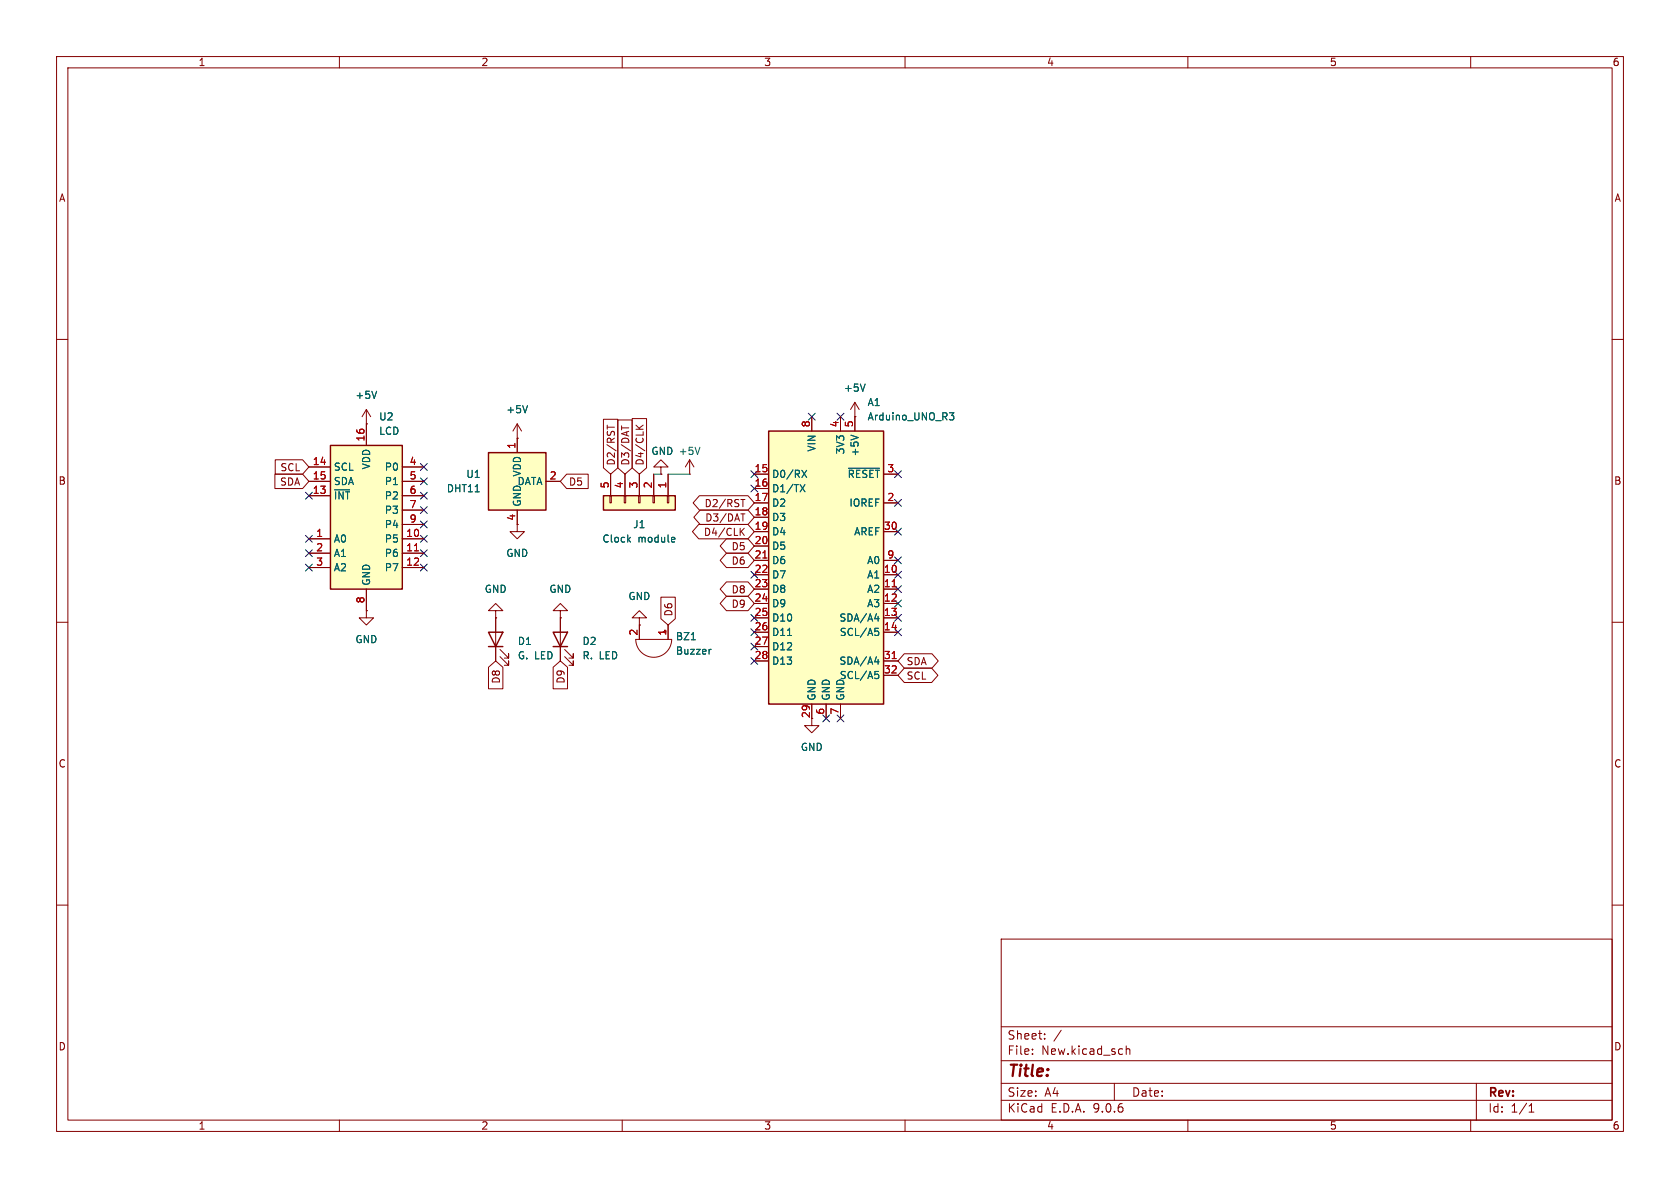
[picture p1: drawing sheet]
<svg xmlns="http://www.w3.org/2000/svg" width="297mm" height="210mm" viewBox="0 0 297 210" stroke-linecap="round" stroke-linejoin="round" font-family="sans-serif">
<g fill="none" stroke="#840000" stroke-width=".18">
<path d="M10 10h277v190h-277zM12 12h273v186h-273zM60 10v2M110 10v2M160 10v2M210 10v2M260 10v2M10 60h2M285 60h2M10 110h2M87.6 109.2v7.6M88.4 116.1l1.5 1.5v-.8v.8h-.7"/>
<path d="M88.4 114.8l1.5 1.5v-.7v.7h-.7M285 110h2M10 160h2M177 166h108v32h-108zM285 160h2M60 198v2M110 198v2M160 198v2M177 194.5h108M177 191.5h108M177 187.5h108M177 181.5h108"/>
<path d="M182.5 186.3v.1M182.5 185.5v.1M184.7 183.6v.1M184.7 182.8v.1M187.6 182.1l-1.3 2M197 191.5v3M199.1 184.9v1.5M199.1 185.5l.2-.1 .4 .1v.9M210 198v2M260 198v2M261 191.5v6.5M270.3 196.6h.9"/>
<path d="M270.3 195.5l.4-.4v1.5"/>
</g>
<path d="M86.4 111.8h2.5l-1.3 2.5zM86.4 114.3h2.5" fill="none" stroke="#840000" stroke-width=".25"/>
<path d="M106.7 87.6h12.7v2.6h-12.7z" fill="#ffffc2"/>
<path d="M106.7 87.6h12.7v2.6h-12.7z" fill="none" stroke="#840000" stroke-width=".25"/>
<path d="M107.8 87.6h.3v1.3h-.3zM107.9 83.8v3.8M110.4 87.6h.2v1.3h-.2zM110.5 83.8v3.8M112.9 87.6h.3v1.3h-.3zM113 83.8v3.8M115.4 87.6h.3v1.3h-.3zM115.6 83.8v3.8M118 87.6h.2v1.3h-.2zM118.1 83.8v3.8" fill="none" stroke="#840000" stroke-width=".18"/>
<path d="M111.1 95.3l.4 .5M111.5 95l-.5 .5M118.9 95h.4v.3l-.6 .1M119.3 95.8h-.4" fill="none" stroke="#006464" stroke-width=".18"/>
<path d="M58.4 78.7h12.7v25.4h-12.7z" fill="#ffffc2"/>
<path d="M58.4 78.7h12.7v25.4h-12.7zM97.8 111.8h2.5l-1.2 2.5zM97.8 114.3h2.5" fill="none" stroke="#840000" stroke-width=".25"/>
<g fill="none" stroke="#840000" stroke-width=".18">
<path d="M64.8 74.9h.1M64.8 72.4v6.3M64.8 72.4l-.8 1.3M64.8 72.4l.7 1.3M151.1 73.7h.1M151.1 71.1l-.7 1.3M151.1 71.1l.8 1.3M151.1 71.1v2.6M54.6 82.6h3.8M54.6 85.1h3.8M54.6 87.6h3.8M54.6 95.3h3.8"/>
<path d="M54.6 97.8h3.8M71.1 82.6h3.8M71.1 85.1h3.8M71.1 87.6h3.8M71.1 95.3h3.8M71.1 97.8h3.8M71.1 90.2h3.8M71.1 92.7h3.8M54.6 100.3h3.8M64.8 108v1.2h1.2l-1.2 1.3-1.3-1.3h1.3M64.8 108h.1M64.8 104.1v3.9"/>
<path d="M71.1 100.3h3.8M87.6 108h1.3l-1.3-1.3-1.2 1.3h1.2v1.2M87.6 109.2h.1M99.1 108h1.2l-1.2-1.3-1.3 1.3h1.3v1.2M99.1 109.2h.1M99.1 109.2v7.6M99.8 116.1l1.5 1.5v-.8v.8h-.7M99.8 114.8l1.5 1.5v-.7v.7h-.7M112.4 113h6.3a3.2 3.2 0 0 1-3.1 3.2 3.2 3.2 0 0 1-3.2-3.2zM113 110.5v2.5M118.1 110.5v2.5M143.5 127v1.3h1.3l-1.3 1.2-1.3-1.2h1.3"/>
</g>
<path d="M73.3 97.4h.7" fill="none" stroke="#a90000" stroke-width=".18"/>
<path d="M66.6 69.2l-.4 1.2M152.9 67.9l-.4 1.3M122.2 113.1h.7M125.7 114.8h-.2" fill="none" stroke="#006464" stroke-width=".18"/>
<path d="M86.4 80h10.1v10.2h-10.1z" fill="#ffffc2"/>
<path d="M86.4 80h10.1v10.2h-10.1z" fill="none" stroke="#840000" stroke-width=".25"/>
<path d="M91.4 77.5v2.5M91.4 90.2v2.5M96.5 85.1h2.6" fill="none" stroke="#840000" stroke-width=".18"/>
<path d="M135.9 76.2h20.3v48.3h-20.3z" fill="#ffffc2"/>
<path d="M135.9 76.2h20.3v48.3h-20.3z" fill="none" stroke="#840000" stroke-width=".25"/>
<g fill="none" stroke="#840000" stroke-width=".18">
<path d="M64.8 74.9h.1M64.8 74.9v3.8M91.4 77.5h.1M91.4 74.9l-.7 1.3M91.4 74.9l.8 1.3M91.4 74.9v5.1M106.7 74.1h2.5v8.6l-1.3 1.1-1.2-1.1zM107.4 75.2v.7M109.2 74.2h2.6v8.5l-1.3 1.1-1.3-1.1zM109.9 75.3v.7M111.8 74h2.5v8.7l-1.3 1.1-1.2-1.1zM112.4 75.2l.8 .7"/>
<path d="M113.7 75.2l-.7 .5M143.5 73.7v2.5M148.6 73.7v2.5M151.1 73.7h.1M151.1 73.7v2.5M48.6 83.8h4.9l1.1 1.3-1.1 1.3h-4.9zM48.7 81.3h4.8l1.1 1.3-1.1 1.2h-4.8zM54.6 82.6h3.8M54.6 85.1h3.8M54.6 87.6h3.8M54.6 95.3h3.8M54.6 97.8h3.8"/>
<path d="M71.1 82.6h3.8M71.1 85.1h3.8M71.1 87.6h3.8M71.1 95.3h3.8M71.1 97.8h3.8M71.1 90.2h3.8M71.1 92.7h3.8M91.4 90.2v3.8h1.3l-1.3 1.3-1.2-1.3h1.2M96.5 85.1h2.6M100.2 83.8h3.8v2.6h-3.8l-1.1-1.3zM107.9 83.8v3.8M110.5 83.8v3.8"/>
<path d="M113 83.8v3.8M115.6 83.8v3.8M116.8 82.6h1.3l-1.3-1.3-1.2 1.3h1.2v1.2M116.8 83.8h.1M118.1 83.8v3.8M121.9 83.8h.1M121.9 81.3l-.7 1.3M121.9 81.3l.8 1.3M121.9 81.3v2.5M123.5 92.7h8.7l1.1 1.3-1.1 1.3h-8.7l-1.1-1.3zM123.6 87.6h8.6l1.1 1.3-1.1 1.3h-8.6l-1.1-1.3zM123.8 90.2h8.4l1.1 1.2-1.1 1.3h-8.4l-1.1-1.3z"/>
<path d="M128.4 97.8h3.8l1.1 1.3-1.1 1.2h-3.8l-1.1-1.2zM128.4 95.2h3.8l1.1 1.3-1.1 1.3h-3.8l-1.1-1.3zM131 90.8h.7M131 88.3h.7M131 93.9l.6 .8M131.6 93.4l-.7 .7M133.3 83.8h2.6M133.3 86.4h2.6M133.3 88.9h2.6M133.3 91.4h2.6M133.3 94h2.6M133.3 96.5h2.6"/>
<path d="M133.3 99.1h2.6M156.2 83.8h2.5M156.2 88.9h2.5M156.2 94h2.5M156.2 99.1h2.5M54.6 100.3h3.8M64.8 108h.1M64.8 104.1v3.9M71.1 100.3h3.8M86.4 118l1.2-1.2 1.3 1.2v3.8h-2.5zM87.6 109.2h.1M87.6 109.2v2.6"/>
<path d="M87.6 114.3v2.5M97.8 118l1.3-1.2 1.2 1.2v3.8h-2.5zM99.1 109.2h.1M99.1 109.2v2.6M99.1 114.3v2.5M113 109.2h1.3l-1.3-1.2-1.2 1.2h1.2v1.3M113 110.5h.1M113 110.5v2.5M116.8 105.6h2.6v3.8l-1.3 1.1-1.3-1.1zM118.1 110.5v2.5M128.4 102.9h3.8l1.1 1.2-1.1 1.3h-3.8l-1.1-1.3zM128.4 105.4h3.8l1.1 1.3-1.1 1.3h-3.8l-1.1-1.3z"/>
<path d="M133.3 101.6h2.6M133.3 104.1h2.6M133.3 106.7h2.6M133.3 109.2h2.6M133.3 111.8h2.6M133.3 114.3h2.6M133.3 116.8h2.6M156.2 101.6h2.5M156.2 104.1h2.5M156.2 106.7h2.5M156.2 109.2h2.5M156.2 111.8h2.5"/>
<path d="M156.2 116.8h2.5M156.2 119.4h2.5M159.9 118.1h4.8l1.1 1.3-1.1 1.3h-4.8l-1.2-1.3zM159.9 115.6h4.9l1.1 1.2-1.1 1.3h-4.9l-1.2-1.3zM143.5 124.5v2.5M146 124.5v2.5M148.6 124.5v2.5"/>
</g>
<g fill="none" stroke="#006464" stroke-width=".18">
<path d="M66.6 69.2l-.4 1.2M93.3 71.7l-.5 1.3M123.7 79.1l-.4 1.2M150.4 76.9l1.3 .5M152.9 67.9l-.4 1.3M167.8 73h.8l-.4 .5 .4 .1v.4l-.2 .2h-.4M111.1 95.3l.4 .5M111.5 95l-.5 .5M118.9 95h.4v.3l-.6 .1M119.3 95.8h-.4M141.5 85.7l.8 1.2M141.8 83.1l.8 1.3"/>
<path d="M142.3 85.7l-.8 1.2M142.6 83.1l-.8 1.3M150 82.8h5.5M122.2 113.1h.7M125.7 114.8h-.2M139.2 112.3h.7M154.6 109.4h.8M154.6 117h.8M154.7 111.1h.6M154.7 118.7h.6M154.8 111.6h.3l.3 .2-.2 .5h-.4M154.8 119.2h.3l.3 .2-.2 .5-.4 .1"/>
<path d="M155.2 109v.8M155.2 116.6v.8"/>
</g>
<path d="M73.3 97.4h.7M134.9 98.6h.7M157.7 103.7h.7M157.7 116.4h.7" fill="none" stroke="#a90000" stroke-width=".18"/>
<path d="M115.6 83.8h1.2M118.1 83.8h3.8" fill="none" stroke="#009600" stroke-width=".18"/>
<g fill="none" stroke="#000084" stroke-width=".18">
<path d="M142.9 73.1l1.2 1.2M144.1 73.1l-1.2 1.2M148 73.1l1.2 1.2M149.2 73.1l-1.2 1.2M54 94.6l1.2 1.3M54 97.2l1.2 1.2M54 99.7l1.2 1.2M54 87l1.2 1.2M55.2 94.6l-1.2 1.3M55.2 97.2l-1.2 1.2M55.2 99.7l-1.2 1.2M55.2 87l-1.2 1.2"/>
<path d="M74.3 97.2l1.2 1.2M74.3 87l1.2 1.2M74.3 89.6l1.2 1.2M74.3 92.1l1.2 1.2M74.3 94.6l1.2 1.3M74.3 84.5l1.2 1.2M74.3 99.7l1.2 1.2M74.3 81.9l1.2 1.3M75.5 97.2l-1.2 1.2M75.5 87l-1.2 1.2M75.5 89.6l-1.2 1.2M75.5 92.1l-1.2 1.2"/>
<path d="M75.5 94.6l-1.2 1.3M75.5 84.5l-1.2 1.2M75.5 99.7l-1.2 1.2M75.5 81.9l-1.2 1.3M132.7 83.2l1.3 1.2M132.7 85.8l1.3 1.2M134 83.2l-1.3 1.2M134 85.8l-1.3 1.2M158.1 83.2l1.3 1.2M158.1 93.4l1.3 1.2M158.1 98.5l1.3 1.2M158.1 88.3l1.3 1.2"/>
<path d="M159.4 83.2l-1.3 1.2M159.4 93.4l-1.3 1.2M159.4 88.3l-1.3 1.2M159.4 98.5l-1.3 1.2M132.7 101l1.3 1.2M132.7 113.7l1.3 1.2M132.7 111.2l1.3 1.2M132.7 116.2l1.3 1.2M132.7 108.6l1.3 1.2M134 108.6l-1.3 1.2M134 101l-1.3 1.2M134 113.7l-1.3 1.2"/>
<path d="M134 111.2l-1.3 1.2M134 116.2l-1.3 1.2M158.1 108.6l1.3 1.2M158.1 106.1l1.3 1.2M158.1 103.5l1.3 1.2M158.1 101l1.3 1.2M158.1 111.2l1.3 1.2M159.4 108.6l-1.3 1.2M159.4 106.1l-1.3 1.2M159.4 103.5l-1.3 1.2M159.4 101l-1.3 1.2M159.4 111.2l-1.3 1.2"/>
<path d="M145.4 126.4l1.3 1.2M146.7 126.4l-1.3 1.2M148 126.4l1.2 1.2M149.2 126.4l-1.2 1.2"/>
</g>
<text font-size="2.8" fill="#840000" x="178" y="190.9">Title:</text>
<g font-size="2.1" fill="#840000">
<text x="178" y="184">Sheet:</text>
<text x="178" y="186.7">File:</text>
<text x="184.1" y="186.7">New.kicad_sch</text>
<text x="178" y="196.9">KiCad</text>
<text x="178" y="194.1">Size:</text>
<text x="184.7" y="194.1">A4</text>
<text x="185.7" y="196.9">E.D.A.</text>
<text x="193.3" y="196.9">9.0.6</text>
<text x="200" y="194.1">Date:</text>
<text x="263" y="194.3">Rev:</text>
<text x="263" y="196.9">Id:</text>
<text x="267.1" y="196.9">1/1</text>
</g>
<g font-size="1.8" fill="#840000">
<text x="35" y="11.9">1</text>
<text x="85" y="11.9">2</text>
<text x="135" y="11.9">3</text>
<text x="185" y="11.9">4</text>
<text x="235" y="11.9">5</text>
<text x="285" y="11.9">6</text>
<text x="10.3" y="35.9">A</text>
<text x="285.3" y="35.9">A</text>
<text x="49.5" y="83.5">SCL</text>
<text x="108.9" y="82.4" transform="rotate(-90 108.9 82.4)">D2/RST</text>
<text x="111.4" y="82.4" transform="rotate(-90 111.4 82.4)">D3/DAT</text>
<text x="114" y="82.4" transform="rotate(-90 114 82.4)">D4/CLK</text>
<text x="10.3" y="85.9">B</text>
<text x="49.4" y="86">SDA</text>
<text x="100.5" y="86">D5</text>
<text x="124.5" y="89.9">D2/RST</text>
<text x="285.3" y="85.9">B</text>
<text x="91.2" y="92.1" transform="rotate(-90 91.2 92.1)">4</text>
<text x="124.3" y="94.9">D4/CLK</text>
<text x="124.6" y="92.4">D3/DAT</text>
<text x="129.2" y="100">D6</text>
<text x="129.2" y="97.5">D5</text>
<text x="129.2" y="105.1">D8</text>
<text x="129.2" y="107.6">D9</text>
<text x="119.1" y="109.1" transform="rotate(-90 119.1 109.1)">D6</text>
<text x="160.2" y="117.8">SDA</text>
<text x="88.6" y="121" transform="rotate(-90 88.6 121)">D8</text>
<text x="100" y="121" transform="rotate(-90 100 121)">D9</text>
<text x="160.2" y="120.3">SCL</text>
<text x="143.3" y="127" transform="rotate(-90 143.3 127)">29</text>
<text x="10.3" y="135.9">C</text>
<text x="285.3" y="135.9">C</text>
<text x="10.3" y="185.9">D</text>
<text x="285.3" y="185.9">D</text>
<text x="35" y="199.9">1</text>
<text x="85" y="199.9">2</text>
<text x="135" y="199.9">3</text>
<text x="185" y="199.9">4</text>
<text x="235" y="199.9">5</text>
<text x="285" y="199.9">6</text>
</g>
<g font-size="1.8" fill="#006464">
<text x="62.7" y="70.7">+5V</text>
<text x="149.1" y="69.4">+5V</text>
<text x="153.3" y="72">A1</text>
<text x="66.9" y="77.1">LCD</text>
<text x="66.9" y="74.5">U2</text>
<text x="89.4" y="73.3">+5V</text>
<text x="153.3" y="74.5">Arduino_UNO_R3</text>
<text x="58.9" y="83.4">SCL</text>
<text x="65.6" y="83.1" transform="rotate(-90 65.6 83.1)">VDD</text>
<text x="67.9" y="83.4">P0</text>
<text x="115.1" y="80.6">GND +5V</text>
<text x="115.1" y="80.6">GND</text>
<text x="144.4" y="79.9" transform="rotate(-90 144.4 79.9)">VIN</text>
<text x="149.5" y="80.4" transform="rotate(-90 149.5 80.4)">3V3</text>
<text x="152" y="80.8" transform="rotate(-90 152 80.8)">+5V</text>
<text x="58.9" y="86">SDA</text>
<text x="58.9" y="88.5">~{INT}</text>
<text x="67.9" y="86">P1</text>
<text x="67.9" y="88.5">P2</text>
<text x="78.9" y="87.2">DHT11</text>
<text x="82.3" y="84.7">U1</text>
<text x="91.4" y="86">DATA</text>
<text x="92.3" y="89.7" transform="rotate(-90 92.3 89.7)">GND</text>
<text x="92.3" y="84.3" transform="rotate(-90 92.3 84.3)">VDD</text>
<text x="136.4" y="84.7">D0/RX</text>
<text x="136.4" y="87.2">D1/TX</text>
<text x="136.4" y="89.8">D2</text>
<text x="149.8" y="84.7">~{RESET}</text>
<text x="150.1" y="89.8">IOREF</text>
<text x="67.9" y="91">P3</text>
<text x="67.9" y="93.6">P4</text>
<text x="111.8" y="93.6">J1</text>
<text x="136.4" y="92.3">D3</text>
<text x="136.4" y="94.8">D4</text>
<text x="150.9" y="94.8">AREF</text>
<text x="58.9" y="96.1">A0</text>
<text x="58.9" y="98.7">A1</text>
<text x="58.9" y="101.2">A2</text>
<text x="67.9" y="96.1">P5</text>
<text x="67.9" y="98.7">P6</text>
<text x="67.9" y="101.2">P7</text>
<text x="89.4" y="98.7">GND</text>
<text x="106.4" y="96.1">Clock</text>
<text x="112.8" y="96.1">module</text>
<text x="136.4" y="97.4">D5</text>
<text x="136.4" y="99.9">D6</text>
<text x="153.2" y="99.9">A0</text>
<text x="65.6" y="103.6" transform="rotate(-90 65.6 103.6)">GND</text>
<text x="85.6" y="105">GND</text>
<text x="97" y="105">GND</text>
<text x="111" y="106.3">GND</text>
<text x="136.4" y="102.5">D7</text>
<text x="136.4" y="105">D8</text>
<text x="136.4" y="107.5">D9</text>
<text x="153.2" y="102.5">A1</text>
<text x="153.2" y="105">A2</text>
<text x="153.2" y="107.5">A3</text>
<text x="62.7" y="113.9">GND</text>
<text x="119.4" y="113.4">BZ1</text>
<text x="136.4" y="110.1">D10</text>
<text x="136.4" y="112.6">D11</text>
<text x="148.3" y="110.1">SDA/A4</text>
<text x="148.4" y="112.6">SCL/A5</text>
<text x="91.4" y="114.2">D1</text>
<text x="91.4" y="116.8">G. LED</text>
<text x="102.9" y="114.2">D2</text>
<text x="102.9" y="116.8">R.</text>
<text x="105.9" y="116.8">LED</text>
<text x="119.4" y="115.9">Buzzer</text>
<text x="136.4" y="115.2">D12</text>
<text x="136.4" y="117.7">D13</text>
<text x="148.3" y="117.7">SDA/A4</text>
<text x="144.4" y="124" transform="rotate(-90 144.4 124)">GND</text>
<text x="146.9" y="124" transform="rotate(-90 146.9 124)">GND</text>
<text x="148.4" y="120.2">SCL/A5</text>
<text x="149.5" y="124" transform="rotate(-90 149.5 124)">GND</text>
<text x="141.5" y="132.9">GND</text>
</g>
<g font-size="1.8" fill="#a90000">
<text x="143.3" y="75.6" transform="rotate(-90 143.3 75.6)">8</text>
<text x="148.3" y="75.6" transform="rotate(-90 148.3 75.6)">4</text>
<text x="150.9" y="75.6" transform="rotate(-90 150.9 75.6)">5</text>
<text x="55.2" y="82.3">14</text>
<text x="64.5" y="78.1" transform="rotate(-90 64.5 78.1)">16</text>
<text x="72.3" y="82.3">4</text>
<text x="91.2" y="79.4" transform="rotate(-90 91.2 79.4)">1</text>
<text x="133.3" y="83.6">15</text>
<text x="156.8" y="83.6">3</text>
<text x="55.2" y="84.8">15</text>
<text x="55.2" y="87.4">13</text>
<text x="72.3" y="84.8">5</text>
<text x="72.3" y="87.4">6</text>
<text x="72.3" y="89.9">7</text>
<text x="97.1" y="84.8">2</text>
<text x="107.7" y="86.4" transform="rotate(-90 107.7 86.4)">5</text>
<text x="110.2" y="86.4" transform="rotate(-90 110.2 86.4)">4</text>
<text x="112.8" y="86.4" transform="rotate(-90 112.8 86.4)">3</text>
<text x="115.3" y="86.4" transform="rotate(-90 115.3 86.4)">2</text>
<text x="117.9" y="86.4" transform="rotate(-90 117.9 86.4)">1</text>
<text x="133.3" y="86.1">16</text>
<text x="133.3" y="88.6">17</text>
<text x="156.8" y="88.6">2</text>
<text x="55.8" y="95">1</text>
<text x="71.7" y="95">10</text>
<text x="72.3" y="92.5">9</text>
<text x="133.3" y="91.2">18</text>
<text x="133.3" y="93.7">19</text>
<text x="156.2" y="93.7">30</text>
<text x="55.8" y="97.5">2</text>
<text x="55.8" y="100.1">3</text>
<text x="71.7" y="97.5">11</text>
<text x="71.7" y="100.1">12</text>
<text x="133.3" y="96.3">20</text>
<text x="133.3" y="98.8">21</text>
<text x="133.3" y="101.3">22</text>
<text x="156.2" y="101.3">10</text>
<text x="156.8" y="98.8">9</text>
<text x="64.5" y="106.8" transform="rotate(-90 64.5 106.8)">8</text>
<text x="133.3" y="103.9">23</text>
<text x="133.3" y="106.4">24</text>
<text x="156.2" y="103.9">11</text>
<text x="156.2" y="106.4">12</text>
<text x="112.8" y="112.5" transform="rotate(-90 112.8 112.5)">2</text>
<text x="117.9" y="112.5" transform="rotate(-90 117.9 112.5)">1</text>
<text x="133.3" y="109">25</text>
<text x="133.3" y="111.5">26</text>
<text x="156.2" y="109">13</text>
<text x="156.2" y="111.5">14</text>
<text x="133.3" y="114">27</text>
<text x="133.3" y="116.6">28</text>
<text x="156.2" y="116.6">31</text>
<text x="156.2" y="119.1">32</text>
<text x="145.8" y="126.4" transform="rotate(-90 145.8 126.4)">6</text>
<text x="148.3" y="126.4" transform="rotate(-90 148.3 126.4)">7</text>
</g>
</svg>
